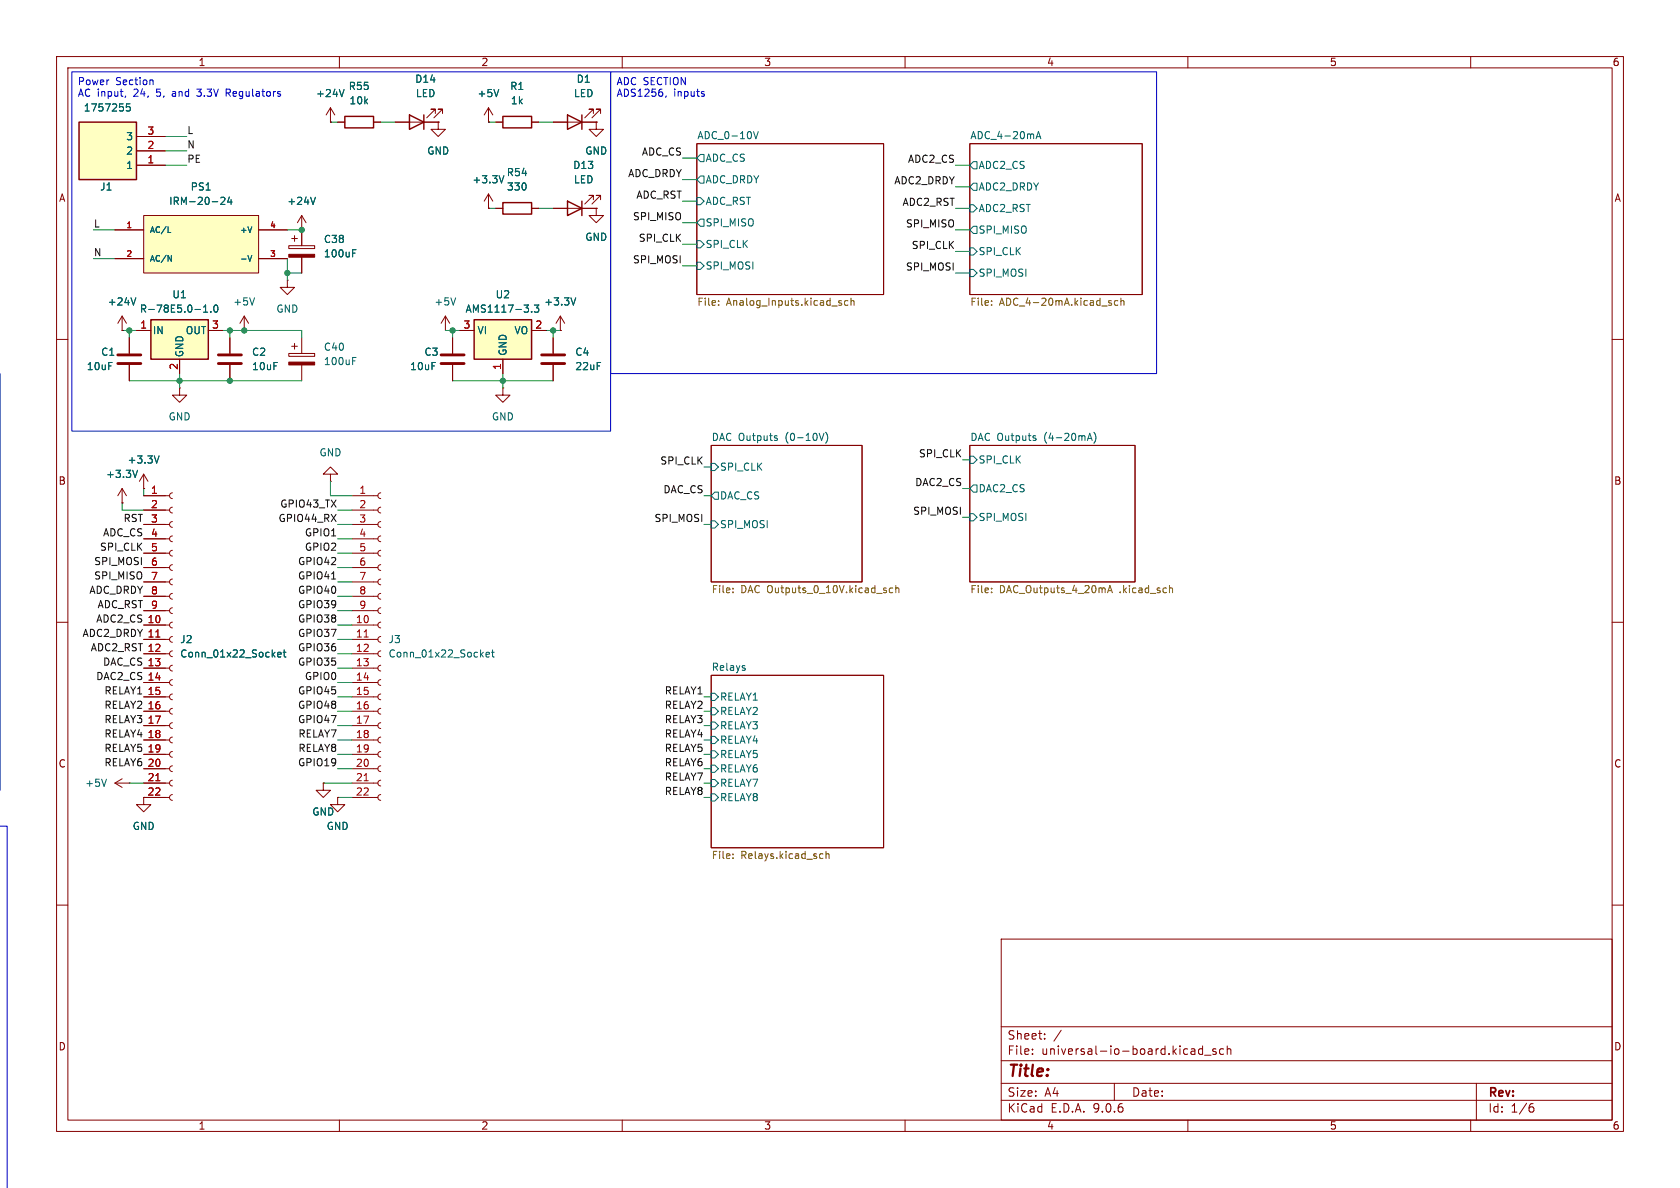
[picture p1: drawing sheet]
<svg xmlns="http://www.w3.org/2000/svg" width="297mm" height="210mm" viewBox="0 0 297 210" stroke-linecap="round" stroke-linejoin="round" font-family="sans-serif">
<g fill="none" stroke="#840000" stroke-width=".18">
<path d="M10 10h277v190h-277zM12 12h273v186h-273zM60 10v2M110 10v2M160 10v2M210 10v2M260 10v2M77.5 21.6v1.3h1.2l-1.2 1.2-1.3-1.2h1.3M77.5 21.6h.1M123.2 25.4h33v26.7h-33zM171.4 25.4h30.5v26.7h-30.5zM10 60h2"/>
<path d="M125.7 78.7h26.7v24.2h-26.7zM171.4 78.7h29.3v24.2h-29.3zM285 60h2M10 110h2M125.7 119.4h30.5v30.5h-30.5zM285 110h2M10 160h2M177 166h108v32h-108zM285 160h2M60 198v2M110 198v2M160 198v2"/>
<path d="M177 194.5h108M177 191.5h108M177 187.5h108M177 181.5h108M182.5 186.3v.1M182.5 185.5v.1M184.7 183.6v.1M184.7 182.8v.1M187.6 182.1l-1.3 2M197 191.5v3M210 198v2M212.6 184.9v1.5"/>
<path d="M212.6 185.5l-.4-.1-.3 .3v.4l.1 .2h.6M213 186.5h1.1M215 185.5l-.4-.1-.2 .2 .1 .2 .5 .2v.3h-.6M216.3 185.5l-.4-.1-.3 .3v.4l.1 .2h.6M217 185.5l.2-.1 .3 .1 .1 .9M217 184.9v1.5M260 198v2M261 191.5v6.5M270.6 195.7h.4l.2 .3-.1 .5-.5 .1M271 195.1l-.4 .1"/>
</g>
<g fill="none" stroke="#006464" stroke-width=".18">
<path d="M123.2 34.9h.6l.7 .7-.7 .6h-.6zM123.8 27.3h.7v1.3h-.7l-.6-.7zM123.8 31.1h.7v1.3h-.7l-.6-.6zM123.8 38.7h.7v1.3h-.7l-.6-.6zM133.2 23.3l.4 1.2 .5-1.2M171.4 36.2h.7l.6 .6-.6 .7h-.7zM172.1 28.6h.6v1.2h-.6l-.7-.6zM172.1 32.4h.6v1.3h-.6l-.7-.7zM183.2 24.5l.4-1.2 .4 1.2M183.3 24.2h.6M123.2 46.4h.6l.7 .6-.7 .6h-.6zM123.2 42.5h.6l.7 .7-.7 .6h-.6z"/>
<path d="M171.4 43.8h.7l.6 .7-.6 .6h-.7zM171.4 47.6h.7l.6 .7-.6 .6h-.7zM172.1 40h.6v1.3h-.6l-.7-.7zM137.3 77.4l.1 .2-.1 .3M137.3 77l.1 .1M145.7 76.6l-.5 1.3M146 76.4a1.46 1.46 0 0 1 0 1.9M183 77.4l.2 .2-.2 .3M183 77l.1 .1M192.2 77.9l.5-1.3 .4 1.3M192.4 77.5h.6M193.4 76.4a1.46 1.46 0 0 1 0 1.9"/>
<path d="M125.7 81.9h.7l.6 .7-.6 .6h-.7zM125.7 92.1h.7l.6 .6-.6 .6h-.7zM126.4 87h.6v1.3h-.6l-.7-.7zM171.4 80.6h.7l.6 .7-.6 .6h-.7zM171.4 90.8h.7l.6 .6-.6 .7h-.7zM172.1 85.7h.6v1.3h-.6l-.7-.6zM131.6 118.1l.2 .2-.2 .2M131.6 117.7h.1M125.7 130.2h.7l.6 .6-.6 .6h-.7zM125.7 127.6h.7l.6 .7-.6 .6h-.7zM125.7 135.3h.7l.6 .6-.6 .6h-.7zM125.7 125.1h.7l.6 .6-.6 .7h-.7z"/>
<path d="M125.7 122.6h.7l.6 .6-.6 .6h-.7zM125.7 132.7h.7l.6 .7-.6 .6h-.7zM125.7 137.8h.7l.6 .6-.6 .7h-.7zM125.7 140.3h.7l.6 .7-.6 .6h-.7z"/>
</g>
<g fill="none" stroke="#725600" stroke-width=".18">
<path d="M127 53.9v.1M127 53.2v.1M148.4 53.6h.4v.2l-.2 .2h-.2M148.4 53.1l.4 .1M149.9 53.2l-.4-.1-.2 .3 .1 .5h.5M150.4 53.3l.2-.2 .3 .1 .1 .8M150.4 52.7v1.3M175.3 53.9v.1M175.3 53.2v.1M196.3 53.6l.2 .1-.2 .3M196.3 53.1l.2 .1M197.6 53.2l-.3-.1-.3 .3 .1 .5h.5"/>
<path d="M198.2 53.3l.1-.2 .3 .1 .1 .8M198.2 52.7v1.3M129.6 104.7v.1M129.6 104v.1M157.8 104l-.3-.1-.3 .3 .1 .5h.5M158.4 104.1l.1-.2 .3 .1 .1 .8M158.4 103.5v1.3M175.3 104v.1M175.3 104.7v.1M195.8 104.8l.4-1.3 .4 1.3M195.9 104.4h.6M206.8 104h.4l.1 .8"/>
<path d="M129.6 151v.1M129.6 151.6v.2M145.1 150.9l.4 .1M145.5 151.7l-.4 .1M146 151l.2-.1 .3 .1 .1 .8M146 150.5v1.3"/>
</g>
<path d="M83.8 56.5h10.2v7h-10.2z" fill="#ffffc2"/>
<path d="M61 20.6h5v2h-5zM72.4 20.3l2.5 1.3-2.5 1.3zM74.9 20.3v2.6M88.9 20.6h5.1v2h-5.1zM88.9 35.8h5.1v2h-5.1zM83.8 56.5h10.2v7h-10.2z" fill="none" stroke="#840000" stroke-width=".25"/>
<g fill="none" stroke="#840000" stroke-width=".18">
<path d="M86.4 19.1v2.5M86.4 19.1l-.8 1.2M86.4 19.1l.7 1.2M59.7 21.6h1.3M66 21.6h1.3M69.8 21.6h7.7M77 20.1v-.8h-.8h.8l-1.6 1.5M78.2 20.1v-.8h-.7h.7l-1.5 1.5M86.4 36.8h.1M86.4 21.6h.1M86.4 34.3l-.8 1.3M86.4 34.3l.7 1.3"/>
<path d="M86.4 34.3v2.5M87.6 21.6h1.3M87.6 36.8h1.3M94 21.6h1.2M94 36.8h1.2M81.3 58.4h2.5M94 58.4h2.5M88.9 63.5v2.5M59.7 141v1.2h1.3l-1.3 1.3-1.3-1.3h1.3M59.7 141h.1"/>
</g>
<path d="M88.2 15.8l-.4 1.3M89.1 31.1l-.4 1.2M94 55.1v.1M94.5 53.9h.7l-.4 .5 .4 .1v.6l-.2 .1-.5-.1" fill="none" stroke="#006464" stroke-width=".18"/>
<path d="M25.4 38.1h20.3v10.2h-20.3z" fill="#ffffc2"/>
<path d="M58.4 19.1l-.7 1.2M58.4 19.1l.8 1.2M58.4 19.1v2.5M25.4 38.1h20.3v10.2h-20.3zM58.4 21.6h.1M20.3 40.6h5.1M20.3 45.7h5.1M45.7 40.6h5.1M45.7 45.7h5.1" fill="none" stroke="#840000" stroke-width=".18"/>
<path d="M60.8 15.8l-.4 1.3M39 35l.5-.1 .3 .3-.8 .9h.8M40.5 34.8l-.3 .9h.8M40.9 35.3v.8M29.7 41.1h.5M29.7 45.2l.6 1v-1M44.5 45.2l-.3 1" fill="none" stroke="#006464" stroke-width=".18"/>
<path d="M14 21.6h10.1v10.2h-10.1z" fill="#ffffc2"/>
<path d="M14 21.6h10.1v10.2h-10.1zM100.3 35.6l2.6 1.2-2.6 1.3zM102.9 35.6v2.5" fill="none" stroke="#840000" stroke-width=".25"/>
<g fill="none" stroke="#840000" stroke-width=".18">
<path d="M24.1 29.2h5.1M24.1 26.7h5.1M24.1 24.1h5.1M53.3 38.1l-.7 1.3M53.3 38.1l.8 1.3M53.3 38.1v5.3M97.8 36.8h7.6M104.9 35.3v-.8h-.8h.8l-1.5 1.6M106.2 35.3v-.8h-.8h.8l-1.6 1.6M21.6 58.4h.1M21.6 55.9v2.5M21.6 55.9l-.8 1.3"/>
<path d="M21.6 55.9l.8 1.3M22.9 59.7v2.8M43.2 58.4h.1M43.2 55.9l-.8 1.3M43.2 55.9l.7 1.3M43.2 55.9v2.5M50.8 49.5v1.3h1.3l-1.3 1.3-1.3-1.3h1.3M50.8 49.5h.1M51.1 43.4h4.5v.5h-4.5zM51.6 42.2h1M52.1 41.7v1M53.3 40.6h.1"/>
<path d="M53.3 45.5v2.8M53.3 59.7v2.8M78.7 58.4h.1M78.7 55.9l-.7 1.3M78.7 55.9l.8 1.3M78.7 55.9v2.5M80 59.7v2.8M22.9 64.5v2.8M31.7 68.6v1.3h1.3l-1.3 1.2-1.2-1.2h1.2M31.7 68.6h.1M51.1 62.5h4.5v.5h-4.5zM51.6 61.2h1"/>
<path d="M52.1 60.7v1M53.3 64.5v2.8M80 64.5v2.8M88.9 68.6v1.3h1.3l-1.3 1.2-1.3-1.2h1.3M88.9 68.6h.1M21.6 88.9h.1M21.6 86.4l-.8 1.2M21.6 86.4l.8 1.2M21.6 86.4v2.5M25.4 86.4h.1M25.4 87.6h4.6M25.4 90.2h4.6"/>
<path d="M25.4 92.7h4.6M25.4 95.3h4.6M25.4 97.8h4.6M25.4 83.8l-.8 1.3M25.4 83.8l.8 1.3M25.4 83.8v2.6M30.5 87.1l-.4 .2-.1 .3 .1 .4 .4 .1M30.5 89.7l-.4 .1-.1 .4 .1 .3 .4 .2M30.5 92.2l-.4 .2-.1 .3 .1 .4 .4 .1M30.5 94.7l-.4 .2-.1 .4 .1 .3 .4 .2M30.5 97.3l-.4 .1-.1 .4 .1 .3 .4 .2M30.5 99.8l-.4 .2-.1 .3 .1 .4 .4 .1"/>
<path d="M58.4 83.8h1.3l-1.3-1.2-1.3 1.2h1.3v1.3M58.4 85.1h.1M62.2 87.6h4.6M62.2 90.2h4.6M62.2 92.7h4.6M62.2 95.3h4.6M62.2 97.8h4.6M67.3 87.1l-.3 .2-.2 .3 .2 .4 .3 .1M67.3 89.7l-.3 .1-.2 .4 .2 .3 .3 .2M67.3 92.2l-.3 .2-.2 .3 .2 .4 .3 .1M67.3 94.7l-.3 .2-.2 .4 .2 .3 .3 .2M67.3 97.3l-.3 .1-.2 .4 .2 .3 .3 .2"/>
<path d="M67.3 99.8l-.3 .2-.2 .3 .2 .4 .3 .1M25.4 100.3h4.6M25.4 102.9h4.6M25.4 105.4h4.6M25.4 108h4.6M25.4 110.5h4.6M25.4 113h4.6M25.4 115.6h4.6M25.4 118.1h4.6M30.5 102.4l-.4 .1-.1 .4 .1 .3 .4 .2M30.5 104.9l-.4 .2-.1 .3 .1 .4 .4 .1M30.5 107.4l-.4 .2-.1 .4 .1 .3 .4 .2"/>
<path d="M30.5 110l-.4 .1-.1 .4 .1 .3 .4 .2M30.5 112.5l-.4 .2-.1 .3 .1 .4 .4 .1M30.5 115.1l-.4 .1-.1 .4 .1 .3 .4 .2M30.5 117.6l-.4 .2-.1 .3 .1 .4 .4 .1M62.2 100.3h4.6M62.2 102.9h4.6M62.2 105.4h4.6M62.2 108h4.6M62.2 110.5h4.6M62.2 113h4.6M62.2 115.6h4.6M62.2 118.1h4.6"/>
<path d="M67.3 102.4l-.3 .1-.2 .4 .2 .3 .3 .2M67.3 104.9l-.3 .2-.2 .3 .2 .4 .3 .1M67.3 107.4l-.3 .2-.2 .4 .2 .3 .3 .2M67.3 110l-.3 .1-.2 .4 .2 .3 .3 .2M67.3 112.5l-.3 .2-.2 .3 .2 .4 .3 .1M67.3 115.1l-.3 .1-.2 .4 .2 .3 .3 .2M67.3 117.6l-.3 .2-.2 .3 .2 .4 .3 .1M20.3 138.4h2.6M20.3 138.4l1.3 .8M21.6 137.7l-1.3 .7M22.9 138.4h.1M25.4 120.7h4.6"/>
<path d="M25.4 123.2h4.6M25.4 125.7h4.6M25.4 128.3h4.6M25.4 130.8h4.6M25.4 133.4h4.6M25.4 135.9h4.6M25.4 138.4h4.6M30.5 120.1l-.4 .2-.1 .4 .1 .3 .4 .2M30.5 122.7l-.4 .1-.1 .4 .1 .3 .4 .2M30.5 125.2l-.4 .2-.1 .3 .1 .4 .4 .1M30.5 127.8l-.4 .1-.1 .4 .1 .3 .4 .2M30.5 130.3l-.4 .2-.1 .3 .1 .4 .4 .1"/>
<path d="M30.5 132.8l-.4 .2-.1 .4 .1 .3 .4 .2M30.5 135.4l-.4 .1-.1 .4 .1 .3 .4 .2M30.5 137.9l-.4 .2-.1 .3 .1 .4 .4 .1M57.1 138.4v1.3h1.3l-1.3 1.3-1.2-1.3h1.2M57.1 138.4h.1M62.2 120.7h4.6M62.2 123.2h4.6M62.2 125.7h4.6M62.2 128.3h4.6M62.2 130.8h4.6M62.2 133.4h4.6M62.2 135.9h4.6"/>
<path d="M62.2 138.4h4.6M67.3 120.1l-.3 .2-.2 .4 .2 .3 .3 .2M67.3 122.7l-.3 .1-.2 .4 .2 .3 .3 .2M67.3 125.2l-.3 .2-.2 .3 .2 .4 .3 .1M67.3 127.8l-.3 .1-.2 .4 .2 .3 .3 .2M67.3 130.3l-.3 .2-.2 .3 .2 .4 .3 .1M67.3 132.8l-.3 .2-.2 .4 .2 .3 .3 .2M67.3 135.4l-.3 .1-.2 .4 .2 .3 .3 .2M67.3 137.9l-.3 .2-.2 .3 .2 .4 .3 .1M25.4 141v1.2h1.3l-1.3 1.3-1.3-1.3h1.3M25.4 141h.1M25.4 141h4.6"/>
<path d="M30.5 140.5l-.4 .1-.1 .4 .1 .3 .4 .2M62.2 141h4.6M67.3 140.5l-.3 .1-.2 .4 .2 .3 .3 .2"/>
</g>
<g fill="none" stroke="#006464" stroke-width=".18">
<path d="M23 18.4h-.6l-.1 .6 .2-.2 .4 .1 .1 .2v.4l-.2 .1-.5-.1M55.8 34.9l-.5 1.2M24 52.6l-.4 1.3M45 52.6l-.4 1.3M62.3 44.7h.5M62.3 44.1h.6M80.6 52.6l-.5 1.3M62.3 63.8h.5M62.3 63.2h.6M24.3 83.1l-.4 1.3M28.1 80.6l-.4 1.3M49.1 115.7l.6-.1-.1-.2-.3-.1-.2 .2 .1 .6h.4"/>
<path d="M50.1 115.3h.4M50.2 114.9v1.1l.3 .1M85.9 115.7l.6-.1v-.2l-.4-.1-.2 .2 .1 .6h.5M86.9 115.3h.5M87.1 114.9v1.1l.3 .1M18.8 137.7l-.4 1.3"/>
</g>
<path d="M20.8 62.7h4.1M20.8 64.3h4.1M78 62.7h4M78 64.3h4" fill="none" stroke="#840000" stroke-width=".51"/>
<path d="M27.5 112.6h.8M64.4 112.6h.7M27.5 138h.8M64.4 138h.7" fill="none" stroke="#a90000" stroke-width=".18"/>
<g fill="#840000" stroke="#840000" stroke-width=".18">
<path d="M51.1 45h4.5v.5h-4.5z"/>
<path d="M51.1 64h4.5v.5h-4.5z"/>
</g>
<path d="M26.7 56.5h10.1v7h-10.1z" fill="#ffffc2"/>
<path d="M100.3 20.3l2.6 1.3-2.6 1.3zM102.9 20.3v2.6M26.7 56.5h10.1v7h-10.1z" fill="none" stroke="#840000" stroke-width=".25"/>
<g fill="none" stroke="#840000" stroke-width=".18">
<path d="M24.1 29.2h5.1M24.1 26.7h5.1M24.1 24.1h5.1M58.4 21.6h.1M59.7 21.6h1.3M66 21.6h1.3M69.8 21.6h2.6M74.9 21.6h2.6M77.5 21.6h.1M86.4 36.8h.1M86.4 21.6h.1M87.6 21.6h1.3"/>
<path d="M87.6 36.8h1.3M94 21.6h1.2M94 36.8h1.2M97.8 21.6h7.6M97.8 36.8h2.5M102.9 36.8h2.5M104.9 20.1v-.8h-.8h.8l-1.5 1.5M105.4 21.6v1.3h1.3l-1.3 1.2-1.3-1.2h1.3M105.4 21.6h.1M105.4 36.8v1.3h1.3l-1.3 1.3-1.3-1.3h1.3M105.4 36.8h.1M106.2 20.1v-.8h-.8h.8l-1.6 1.5"/>
<path d="M20.3 40.6h5.1M20.3 45.7h5.1M21.6 58.4h.1M22.9 59.7v2.8M24.1 58.4h2.6M36.8 58.4h2.6M40.6 59.7v2.8M45.7 40.6h5.1M45.7 45.7h5.1M53.3 40.6h.1M53.3 40.6v2.8M53.3 45.5v2.8"/>
<path d="M80 59.7v2.8M81.3 58.4h2.5M94 58.4h2.5M97.8 59.7v2.8M99.1 58.4h.1M99.1 55.9l-.8 1.3M99.1 55.9l.7 1.3M99.1 55.9v2.5M22.9 64.5v2.8M31.7 63.5v2.5M40.6 64.5v2.8M80 64.5v2.8"/>
<path d="M88.9 63.5v2.5M97.8 64.5v2.8M21.6 88.9h.1M25.4 86.4h.1M25.4 87.6h3.8M25.4 90.2h3.8M25.4 92.7h3.8M25.4 95.3h3.8M25.4 97.8h3.8M25.4 100.3h3.8M25.4 102.9h3.8M25.4 105.4h3.8"/>
<path d="M25.4 108h3.8M25.4 110.5h3.8M25.4 113h3.8M25.4 115.6h3.8M25.4 118.1h3.8M25.4 120.7h3.8M25.4 123.2h3.8M25.4 125.7h3.8M25.4 128.3h3.8M25.4 130.8h3.8M25.4 133.4h3.8M25.4 135.9h3.8"/>
<path d="M25.4 138.4h3.8M57.1 138.4h.1M25.4 141h.1M25.4 141h3.8M59.7 141h.1"/>
</g>
<g fill="none" stroke="#006464" stroke-width=".18">
<path d="M23 18.4h-.6l-.1 .6 .2-.2 .4 .1 .1 .2v.4l-.2 .1-.5-.1M60.8 15.8l-.4 1.3M88.2 15.8l-.4 1.3M39 35l.5-.1 .3 .3-.8 .9h.8M40.5 34.8l-.3 .9h.8M40.9 35.3v.8M55.8 34.9l-.5 1.2M89.1 31.1l-.4 1.2M24 52.6l-.4 1.3M29.7 41.1h.5M29.7 45.2l.6 1v-1M36 55.2h.7"/>
<path d="M36 54.3l.3-.4v1.3M37.3 55.1v.1M38 54l.1-.1a.68 .68 0 0 1 .4 .7 .68 .68 0 0 1-.4 .6 .84 .84 0 0 1-.1-1.2zM44.5 45.2l-.3 1M62.3 44.7h.5M62.3 44.1h.6M94 55.1v.1M94.5 53.9h.7l-.4 .5 .4 .1v.6l-.2 .1-.5-.1M101.8 52.6l-.4 1.3M24.3 83.1l-.4 1.3M28.1 80.6l-.4 1.3M49.1 115.7l.6-.1-.1-.2-.3-.1-.2 .2 .1 .6h.4"/>
<path d="M50.1 115.3h.4M50.2 114.9v1.1l.3 .1"/>
</g>
<path d="M38.6 62.7h4.1M38.6 64.3h4.1M95.8 62.7h4M95.8 64.3h4" fill="none" stroke="#840000" stroke-width=".51"/>
<path d="M58.6 102.4h.7" fill="none" stroke="#0f0f0f" stroke-width=".18"/>
<g fill="none" stroke="#009600" stroke-width=".18">
<path d="M29.2 29.2h3.8M29.2 24.1h3.8M29.2 26.7h3.8M58.4 21.6h1.3M67.3 21.6h2.5M86.4 21.6h1.2M86.4 36.8h1.2M95.2 21.6h2.6M95.2 36.8h2.6M120.6 27.9h2.6M120.6 39.4h2.6M120.6 31.8h2.6"/>
<path d="M120.6 35.6h2.6M168.9 29.2h2.5M168.9 33h2.5M168.9 36.8h2.5M16.5 45.7h3.8M16.5 40.6h3.8M21.6 58.4h2.5M22.9 58.4v1.3M39.4 58.4h13.9v1.3M40.6 58.4v1.3M50.8 40.6h2.5M50.8 45.7v3.8"/>
<path d="M50.8 48.3h2.5M78.7 58.4h2.6M80 58.4v1.3M96.5 58.4h2.6M97.8 58.4v1.3M120.6 47h2.6M120.6 43.2h2.6M168.9 44.5h2.5M168.9 40.6h2.5M168.9 48.3h2.5M22.9 67.3h30.4M31.7 66v2.6"/>
<path d="M80 67.3h17.8M88.9 66v2.6M21.6 88.9v1.3h3.8M25.4 86.4v1.2M58.4 85.1v2.5h3.8M59.7 97.8h2.5M59.7 90.2h2.5M59.7 95.3h2.5M59.7 92.7h2.5M124.5 92.7h1.2M124.5 82.6h1.2M124.5 87.6h1.2"/>
<path d="M170.2 81.3h1.2M170.2 86.4h1.2M170.2 91.4h1.2M59.7 113h2.5M59.7 102.9h2.5M59.7 105.4h2.5M59.7 108h2.5M59.7 110.5h2.5M59.7 118.1h2.5M59.7 100.3h2.5M59.7 115.6h2.5M22.9 138.4h2.5"/>
<path d="M57.1 138.4h5.1M59.7 120.7h2.5M59.7 123.2h2.5M59.7 128.3h2.5M59.7 125.7h2.5M59.7 135.9h2.5M59.7 133.4h2.5M59.7 130.8h2.5M124.5 123.2h1.2M124.5 128.3h1.2M124.5 138.4h1.2M124.5 125.7h1.2"/>
<path d="M124.5 135.9h1.2M124.5 133.4h1.2M124.5 130.8h1.2M59.7 141h2.5M124.5 141h1.2"/>
</g>
<g fill="none" stroke="#0000c2" stroke-width=".18">
<path d="M12.7 12.7h95.2v63.5h-95.2zM22.2 17l-.1 .2M26.7 14.1l.4 .2v.7M34.8 15.7h.8M34.8 16.9l.2 .1M40 16.4h.5M40.3 16.4l.4 .6M40.5 15.7h-.5v1.3M107.9 12.7h96.6v53.3h-96.6zM117.8 17l-.1 .2M124.2 16.6l.3 .1v.1l-.1 .2h-.3M124.2 16.2h.3"/>
<path d="M0 66l-.1 73.7M0 146.1h1.3v64"/>
</g>
<path d="M27.5 112.6h.8M27.5 138h.8" fill="none" stroke="#a90000" stroke-width=".18"/>
<g fill="#009600" stroke="#009600" stroke-width=".18">
<circle cx="31.7" cy="67.3" r=".46"/>
<circle cx="22.9" cy="58.4" r=".46"/>
<circle cx="97.8" cy="58.4" r=".46"/>
<circle cx="88.9" cy="67.3" r=".46"/>
<circle cx="50.8" cy="48.3" r=".46"/>
<circle cx="40.6" cy="67.3" r=".46"/>
<circle cx="40.6" cy="58.4" r=".46"/>
<circle cx="43.2" cy="58.4" r=".46"/>
<circle cx="80" cy="58.4" r=".46"/>
<circle cx="53.3" cy="40.6" r=".46"/>
</g>
<text font-size="2.8" fill="#840000" x="178" y="190.9">Title:</text>
<g font-size="2.1" fill="#840000">
<text x="178" y="184">Sheet:</text>
<text x="178" y="186.7">File:</text>
<text x="184.1" y="186.7">universal-io-board.kicad_sch</text>
<text x="178" y="196.9">KiCad</text>
<text x="178" y="194.1">Size:</text>
<text x="184.7" y="194.1">A4</text>
<text x="185.7" y="196.9">E.D.A.</text>
<text x="193.3" y="196.9">9.0.6</text>
<text x="200" y="194.1">Date:</text>
<text x="263" y="194.3">Rev:</text>
<text x="263" y="196.9">Id:</text>
<text x="267.1" y="196.9">1/6</text>
</g>
<g font-size="1.8" fill="#840000">
<text x="35" y="11.9">1</text>
<text x="85" y="11.9">2</text>
<text x="135" y="11.9">3</text>
<text x="185" y="11.9">4</text>
<text x="235" y="11.9">5</text>
<text x="285" y="11.9">6</text>
<text x="10.3" y="35.9">A</text>
<text x="285.3" y="35.9">A</text>
<text x="10.3" y="85.9">B</text>
<text x="285.3" y="85.9">B</text>
<text x="10.3" y="135.9">C</text>
<text x="285.3" y="135.9">C</text>
<text x="10.3" y="185.9">D</text>
<text x="285.3" y="185.9">D</text>
<text x="35" y="199.9">1</text>
<text x="85" y="199.9">2</text>
<text x="135" y="199.9">3</text>
<text x="185" y="199.9">4</text>
<text x="235" y="199.9">5</text>
<text x="285" y="199.9">6</text>
</g>
<g font-size="1.8" fill="#0000c2">
<text x="13.7" y="15.4">Power</text>
<text x="13.7" y="17.4">AC input,</text>
<text x="20.4" y="15.4">Section</text>
<text x="23.7" y="17.4">24,</text>
<text x="27.9" y="17.4">5,</text>
<text x="30.9" y="17.4">and</text>
<text x="35.5" y="17.4">3.3V</text>
<text x="40.8" y="17.4">Regulators</text>
<text x="108.9" y="15.4">ADC SECTION</text>
<text x="108.9" y="17.4">ADS1256,</text>
<text x="119.1" y="17.4">inputs</text>
</g>
<g font-size="1.8" fill="#006464">
<text x="55.8" y="17.4">+24V</text>
<text x="61.6" y="16.1">R55</text>
<text x="73.3" y="14.8">D14</text>
<text x="73.4" y="17.4">LED</text>
<text x="84.3" y="17.4">+5V</text>
<text x="90.1" y="16.1">R1</text>
<text x="101.4" y="17.4">LED</text>
<text x="101.8" y="14.8">D1</text>
<text x="14.7" y="19.9">1757255</text>
<text x="61.7" y="18.6">10k</text>
<text x="90.2" y="18.6">1k</text>
<text x="22.2" y="27.5">2</text>
<text x="22.2" y="25">3</text>
<text x="75.4" y="27.5">GND</text>
<text x="103.4" y="27.5">GND</text>
<text x="123.2" y="24.7">ADC_0-10V</text>
<text x="124.7" y="28.8">ADC_CS</text>
<text x="171.4" y="24.7">ADC_4-20mA</text>
<text x="17.6" y="33.9">J1</text>
<text x="22.2" y="30.1">1</text>
<text x="33.6" y="33.9">PS1</text>
<text x="83.4" y="32.6">+3.3V</text>
<text x="89.5" y="31.3">R54</text>
<text x="89.5" y="33.9">330</text>
<text x="101.2" y="30.1">D13</text>
<text x="101.4" y="32.6">LED</text>
<text x="124.7" y="32.6">ADC_DRDY</text>
<text x="172.9" y="30.1">ADC2_CS</text>
<text x="172.9" y="33.9">ADC2_DRDY</text>
<text x="29.8" y="36.4">IRM-20-24</text>
<text x="50.7" y="36.4">+24V</text>
<text x="124.7" y="36.4">ADC_RST</text>
<text x="124.7" y="40.2">SPI_MISO</text>
<text x="172.9" y="41.5">SPI_MISO</text>
<text x="172.9" y="37.7">ADC2_RST</text>
<text x="57.2" y="45.7">100uF</text>
<text x="57.2" y="43.2">C38</text>
<text x="103.4" y="42.8">GND</text>
<text x="124.7" y="47.9">SPI_MOSI</text>
<text x="124.7" y="44">SPI_CLK</text>
<text x="172.9" y="45.3">SPI_CLK</text>
<text x="30.4" y="52.9">U1</text>
<text x="87.5" y="52.9">U2</text>
<text x="172.9" y="49.1">SPI_MOSI</text>
<text x="18.9" y="54.2">+24V</text>
<text x="24.6" y="55.5">R-78E5.0-1.0</text>
<text x="26.9" y="59.3">IN</text>
<text x="32.7" y="59.3">OUT</text>
<text x="41.1" y="54.2">+5V</text>
<text x="48.8" y="55.5">GND</text>
<text x="76.7" y="54.2">+5V</text>
<text x="82.2" y="55.5">AMS1117-3.3</text>
<text x="84.3" y="59.3">VI</text>
<text x="90.8" y="59.3">VO</text>
<text x="96.1" y="54.2">+3.3V</text>
<text x="15.2" y="65.6">10uF</text>
<text x="17.8" y="63.1">C1</text>
<text x="32.6" y="63.2" transform="rotate(-90 32.6 63.2)">GND</text>
<text x="44.5" y="63.1">C2</text>
<text x="44.5" y="65.6">10uF</text>
<text x="57.2" y="64.7">100uF</text>
<text x="57.2" y="62.2">C40</text>
<text x="72.4" y="65.6">10uF</text>
<text x="74.9" y="63.1">C3</text>
<text x="89.8" y="63" transform="rotate(-90 89.8 63)">GND</text>
<text x="101.6" y="63.1">C4</text>
<text x="101.6" y="65.6">22uF</text>
<text x="29.7" y="74.5">GND</text>
<text x="86.9" y="74.5">GND</text>
<text x="22.5" y="82.1">+3.3V</text>
<text x="56.4" y="80.9">GND</text>
<text x="125.7" y="78">DAC Outputs</text>
<text x="127.2" y="83.4">SPI_CLK</text>
<text x="139" y="78">(0-10V)</text>
<text x="171.4" y="78">DAC Outputs</text>
<text x="172.9" y="82.1">SPI_CLK</text>
<text x="184.7" y="78">(4-20mA)</text>
<text x="18.6" y="84.7">+3.3V</text>
<text x="127.2" y="88.5">DAC_CS</text>
<text x="172.9" y="87.2">DAC2_CS</text>
<text x="127.2" y="93.6">SPI_MOSI</text>
<text x="172.9" y="92.3">SPI_MOSI</text>
<text x="31.8" y="113.9">J2</text>
<text x="68.6" y="113.9">J3</text>
<text x="31.8" y="116.4">Conn_01x22_Socket</text>
<text x="68.6" y="116.4">Conn_01x22_Socket</text>
<text x="125.7" y="118.7">Relays</text>
<text x="127.2" y="124.1">RELAY1</text>
<text x="127.2" y="131.7">RELAY4</text>
<text x="127.2" y="129.1">RELAY3</text>
<text x="127.2" y="126.6">RELAY2</text>
<text x="127.2" y="136.8">RELAY6</text>
<text x="127.2" y="134.2">RELAY5</text>
<text x="15" y="139.3">+5V</text>
<text x="127.2" y="141.8">RELAY8</text>
<text x="127.2" y="139.3">RELAY7</text>
<text x="23.4" y="146.9">GND</text>
<text x="55.1" y="144.4">GND</text>
<text x="57.7" y="146.9">GND</text>
</g>
<g font-size="1.8" fill="#a90000">
<text x="26" y="23.9">3</text>
<text x="26" y="29">1</text>
<text x="26" y="26.4">2</text>
<text x="24.7" y="58.2">1</text>
<text x="37.4" y="58.2">3</text>
<text x="81.8" y="58.2">3</text>
<text x="94.5" y="58.2">2</text>
<text x="31.5" y="65.5" transform="rotate(-90 31.5 65.5)">2</text>
<text x="88.6" y="65.5" transform="rotate(-90 88.6 65.5)">1</text>
<text x="26.6" y="87.4">1</text>
<text x="26.6" y="89.9">2</text>
<text x="63.4" y="87.4">1</text>
<text x="63.4" y="89.9">2</text>
<text x="26.6" y="92.5">3</text>
<text x="26.6" y="95">4</text>
<text x="63.4" y="92.5">3</text>
<text x="63.4" y="95">4</text>
<text x="26.6" y="97.5">5</text>
<text x="26.6" y="100.1">6</text>
<text x="63.4" y="97.5">5</text>
<text x="63.4" y="100.1">6</text>
<text x="26.6" y="102.6">7</text>
<text x="26.6" y="105.2">8</text>
<text x="26.6" y="107.7">9</text>
<text x="63.4" y="102.6">7</text>
<text x="63.4" y="105.2">8</text>
<text x="63.4" y="107.7">9</text>
<text x="26" y="110.2">10</text>
<text x="26" y="112.8">11</text>
<text x="62.8" y="110.2">10</text>
<text x="62.8" y="112.8">11</text>
<text x="26" y="115.3">12</text>
<text x="26" y="117.9">13</text>
<text x="62.8" y="115.3">12</text>
<text x="62.8" y="117.9">13</text>
<text x="26" y="122.9">15</text>
<text x="26" y="125.5">16</text>
<text x="26" y="120.4">14</text>
<text x="62.8" y="120.4">14</text>
<text x="62.8" y="122.9">15</text>
<text x="62.8" y="125.5">16</text>
<text x="26" y="128">17</text>
<text x="26" y="130.6">18</text>
<text x="62.8" y="128">17</text>
<text x="62.8" y="130.6">18</text>
<text x="26" y="133.1">19</text>
<text x="26" y="135.6">20</text>
<text x="62.8" y="133.1">19</text>
<text x="62.8" y="135.6">20</text>
<text x="26" y="138.2">21</text>
<text x="26" y="140.7">22</text>
<text x="62.8" y="138.2">21</text>
<text x="62.8" y="140.7">22</text>
</g>
<g font-size="1.8" fill="#0f0f0f">
<text x="33" y="23.8">L</text>
<text x="33" y="28.9">PE</text>
<text x="33" y="26.3">N</text>
<text x="113.4" y="27.6">ADC_CS</text>
<text x="160.4" y="28.9">ADC2_CS</text>
<text x="111" y="31.4">ADC_DRDY</text>
<text x="112.4" y="35.2">ADC_RST</text>
<text x="158" y="32.7">ADC2_DRDY</text>
<text x="16.5" y="40.3">L</text>
<text x="111.8" y="39">SPI_MISO</text>
<text x="159.5" y="36.5">ADC2_RST</text>
<text x="160.1" y="40.3">SPI_MISO</text>
<text x="16.5" y="45.4">N</text>
<text x="111.8" y="46.6">SPI_MOSI</text>
<text x="112.8" y="42.8">SPI_CLK</text>
<text x="160.1" y="47.9">SPI_MOSI</text>
<text x="161.1" y="44.1">SPI_CLK</text>
<text x="116.6" y="82.2">SPI_CLK</text>
<text x="162.4" y="80.9">SPI_CLK</text>
<text x="49.4" y="89.8">GPIO43_TX</text>
<text x="117.2" y="87.3">DAC_CS</text>
<text x="161.7" y="86">DAC2_CS</text>
<text x="18.1" y="94.9">ADC_CS</text>
<text x="21.7" y="92.4">RST</text>
<text x="49.1" y="92.4">GPIO44_RX</text>
<text x="53.8" y="94.9">GPIO1</text>
<text x="115.6" y="92.4">SPI_MOSI</text>
<text x="161.3" y="91.1">SPI_MOSI</text>
<text x="16.5" y="100">SPI_MOSI</text>
<text x="17.6" y="97.4">SPI_CLK</text>
<text x="52.6" y="100">GPIO42</text>
<text x="53.8" y="97.4">GPIO2</text>
<text x="15.7" y="105.1">ADC_DRDY 8</text>
<text x="16.5" y="102.5">SPI_MISO</text>
<text x="17.2" y="107.6">ADC_RST 9</text>
<text x="52.6" y="102.5">GPIO41</text>
<text x="52.6" y="105.1">GPIO40</text>
<text x="52.6" y="107.6">GPIO39</text>
<text x="14.5" y="112.7">ADC2_DRDY 11</text>
<text x="16.9" y="110.1">ADC2_CS 10</text>
<text x="52.6" y="112.7">GPIO37</text>
<text x="52.6" y="110.1">GPIO38</text>
<text x="15.9" y="115.2">ADC2_RST 12</text>
<text x="18.1" y="117.8">DAC_CS 13</text>
<text x="52.6" y="115.2">GPIO36</text>
<text x="52.6" y="117.8">GPIO35</text>
<text x="16.9" y="120.3">DAC2_CS 14</text>
<text x="18.4" y="122.8">RELAY1</text>
<text x="18.4" y="125.4">RELAY2</text>
<text x="52.6" y="125.4">GPIO48</text>
<text x="52.6" y="122.8">GPIO45</text>
<text x="53.8" y="120.3">GPIO0</text>
<text x="117.4" y="125.4">RELAY2</text>
<text x="117.4" y="122.8">RELAY1</text>
<text x="18.4" y="127.9">RELAY3</text>
<text x="18.4" y="130.5">RELAY4</text>
<text x="52.6" y="127.9">GPIO47</text>
<text x="52.7" y="130.5">RELAY7</text>
<text x="117.4" y="127.9">RELAY3</text>
<text x="117.4" y="130.5">RELAY4</text>
<text x="18.4" y="135.5">RELAY6</text>
<text x="18.4" y="133">RELAY5</text>
<text x="52.6" y="135.5">GPIO19</text>
<text x="52.7" y="133">RELAY8</text>
<text x="117.4" y="133">RELAY5</text>
<text x="117.4" y="135.5">RELAY6</text>
<text x="117.4" y="140.6">RELAY8</text>
<text x="117.4" y="138.1">RELAY7</text>
</g>
<g font-size="1.8" fill="#725600">
<text x="123.2" y="54.4">File:</text>
<text x="128.4" y="54.4">Analog_Inputs.kicad_sch</text>
<text x="171.4" y="54.4">File:</text>
<text x="176.7" y="54.4">ADC_4-20mA.kicad_sch</text>
<text x="125.7" y="105.2">File:</text>
<text x="131" y="105.2">DAC Outputs_0_10V.kicad_sch</text>
<text x="171.4" y="105.2">File:</text>
<text x="176.7" y="105.2">DAC_Outputs_4_20mA</text>
<text x="198" y="105.2">.kicad_sch</text>
<text x="125.7" y="152.2">File:</text>
<text x="131" y="152.2">Relays.kicad_sch</text>
</g>
<g font-size="1.4" fill="#a90000">
<text x="22.2" y="40.4">1</text>
<text x="47.6" y="40.4">4</text>
<text x="22.2" y="45.5">2</text>
<text x="47.6" y="45.5">3</text>
</g>
<g font-size="1.4" fill="#006464">
<text x="26.4" y="41.4">AC/L</text>
<text x="42.3" y="41.4">+V</text>
<text x="26.4" y="46.5">AC/N</text>
<text x="42.3" y="46.5">-V</text>
</g>
</svg>
